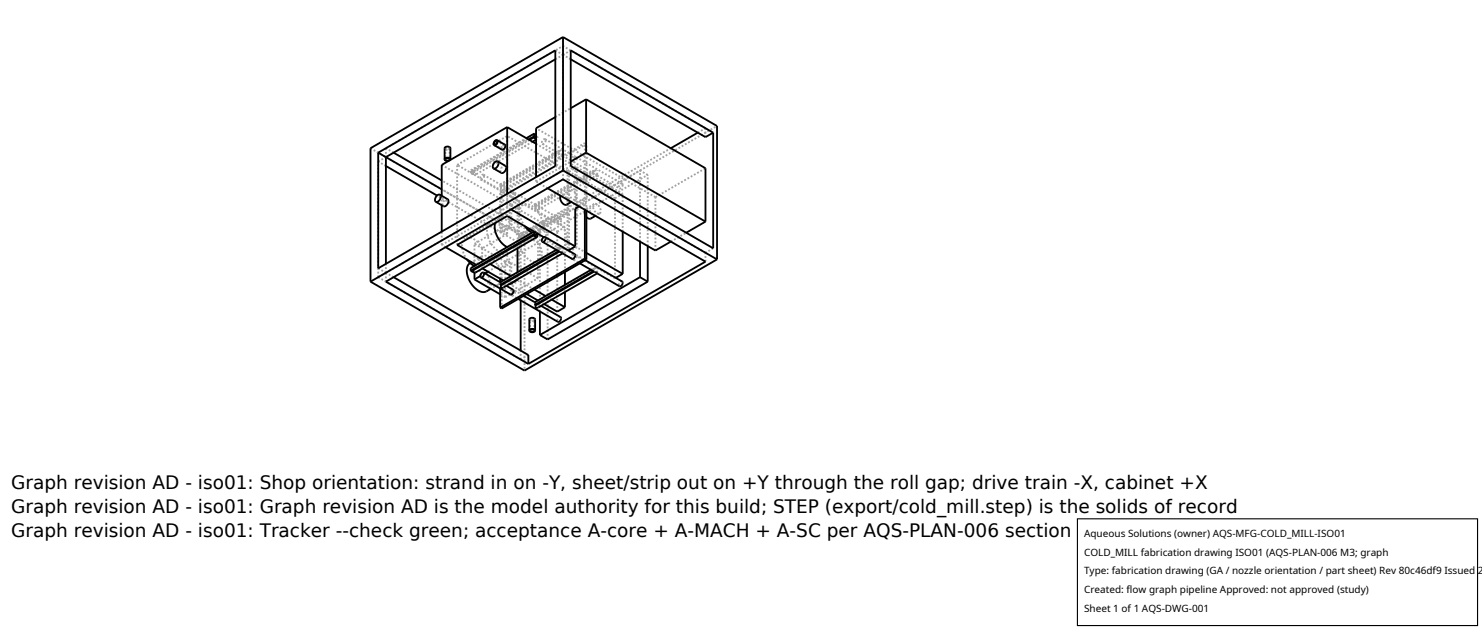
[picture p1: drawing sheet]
<svg xmlns="http://www.w3.org/2000/svg" width="212mm" height="90mm" viewBox="0 0 212 90" stroke-linecap="round" stroke-linejoin="round" font-family="sans-serif">
<g fill="none" stroke="#a0a0a0" stroke-width=".26" stroke-dasharray=".3 .3" stroke-linecap="butt">
<path d="M75.6 20l-8.1 4.7M76.3 19.2l-8.8 5.1M76.3 19.2h.2l.2 .2 .1 .3-.1 .2M76.5 19.3l-.2-.1M76.5 19.3h.1M76.5 19.3v.4M76.6 19.3v-.1M76.6 19.7v-.1M76.6 19.7v-.4M76.7 19.9h-.1M77.9 19.9h-.2l-.2 .2-.1 .3 .1 .2M77.9 19.9l4.2 2.4"/>
<path d="M79.3 8.5l1.1-.7M79.3 7.2l1.1 .6M79.3 16.7l2.2-1.2M80.4 6.6v1.2M80.4 7.8l1.1-.6M81.5 8.5l-1.1-.7M99.7 18.9l1.1-.6M100.8 18.3l-20.4-11.7M100.8 19.6v-1.3M52.9 21.2l22 12.7M54 39.6l20.4 11.7M54 39.6v-16.5"/>
<path d="M54 23.1l1.1-.7M54 39.6l1.1-.7M54 38.3l1.1 .6M55.1 23.7l-1.1-.6M55.1 21.2l25.3-14.6M55.1 38.9v-1.2M55.1 38.9l25.3-14.6M55.1 38.9v1.3M55.1 21.2v1.2M56.2 21.8l-1.1-.6M56.2 39.6l-1.1-.7M63.1 35l9.3-5.4"/>
<path d="M63.1 23.5l9.7 5.7M63.1 35v-1.9M63.1 29.3v-1.3M63.6 21.2l.2-.2h.3M63.6 21.2v1.6M63.6 35.3l-.5-.3M63.9 28.4l-.3 .1-.2 .3-.2 .4 .1 .2M64.1 21l.1 .2M64.2 21.2l-.3 .1-.3-.1M64.2 21.2v1.6M64.3 22.9l-.2 .1M64.3 21.2l-.1 .1-.3 .1-.3-.1-.1-.1"/>
<path d="M65.3 35v-11.5M65.3 23.5l7.1-4.1M66.5 34l-.4 .5-.1 .7 .2 .9 .5 1M67.2 24.3l8-4.6M67.2 24.7v-.4M67.2 24.7l8.3-4.8M67.5 24.7l.2 .2 .2 .1M67.6 24.5l.1-.1M67.6 24.5l-.4-.2M67.6 24.9l-.4-.2M67.6 24.9v-.4M67.6 24.9l.1-.1"/>
<path d="M67.6 38.5l.1-.1M67.6 38.5l-.4-.2M67.6 38.9v-.4M67.6 38.8h.1M67.7 24.4l-.2-.1M67.7 24.4v.4M67.7 24.8l-.2-.1M67.7 38.4l-.2-.1M67.7 38.4v.4M67.7 38.8l-.2-.1M67.8 38l.5 .1 .5-.1M67.8 34.8l4.6-2.7"/>
<path d="M67.8 38.9v-4.1M67.9 25l.1-.2-.1-.3-.2-.2h-.2M67.9 38.9l.1-.1-.1-.3-.2-.2h-.2M68.3 37.7l-.6-.2-.6 .1M68.6 39.4l.7-.4M68.7 25.6l.3-.1 .1-.4M68.7 25.6l4.2 2.5M68.8 38h.1M68.8 36.6l-.4 .4-.1 .6 .1 .9 .4 .8 .6 .7 .5 .5 .7 .3 .5-.2M68.8 36.6l-1.6 1M68.9 35.5v2.5M68.9 35.5l-.6-.8-.6-.5-.6-.3-.6 .1"/>
<path d="M68.9 38.3l-.9-.5M69.1 25h-.2l-.2 .2-.1 .2 .1 .2M69.1 25l2.4 1.4M69.1 25.1v-.1M69.7 38.8l2.7-1.6M70 36.7l-.7-.2-.5 .1M70 37.7l-.9-.5M70 31.9l-.3 .4-.1 .6 .1 .9 .3 .8 .6 .8 .6 .5 .7 .2 .5-.1M70 31.9l-3.5 2.1M70.6 20.6l1.1 .7M70.7 31.8l.4-.5M70.9 20.1l1.1 .6"/>
<path d="M71.1 31.3l.4-.1h.4l.9 .5 .7 1 .4 1.1M71.4 39.8v-1.6M71.4 33.1v-5.7M71.4 27.4l12.1-7M71.4 26.7l.1 .1M71.4 26.3l.1 .2M71.4 26.3l.1 .1M71.4 26.7l8.4-4.8M71.4 26.3l8.4-4.8M71.5 26.5l-.1 .2M71.5 26.8v.4M71.5 26.5v-.1"/>
<path d="M71.5 26.5l.4 .1M71.7 38.3l-.3-.1M71.7 33.3l-.3-.2M71.7 33.3v-5.8M71.7 27.5l12.1-6.9M71.7 27.5l-.3-.1M71.7 21.3l.3-.1 .1-.3M71.9 27.1l-.4 .1M71.9 26.6l.2 .2M71.9 26.6l1.4 .8M72 20.7l-.3 .2v.4M72.1 26.8l-.2 .3"/>
<path d="M72.1 20.6l-.2 .1-.2 .2-.1 .3 .1 .2M72.1 20.9l-.1-.2M72.2 37.4l4.6-2.7M72.2 37.4l-4.4-2.6M72.2 23.7h-.3l-.3 .3-.1 .4 .1 .3M72.4 36v-.1M72.4 36l-3.6 2M72.4 30.9v-11.5M72.4 29.6v-1.9M72.4 37.2v-1.3M72.4 33.4l-.5-.8-.6-.5-.7-.3-.6 .1M72.4 33.4v-1.3"/>
<path d="M72.4 33.4l-3.5 2.1M72.4 35.9l-3.5 2.1M72.8 37.4l-1.4 .8M72.8 37.4l-.4-.2M72.8 32.3l-1.4 .8M72.8 32.3l-.4-.2M72.8 37.4v3.2M72.8 29.2l1.1-.7M72.8 29.2v3.1M72.9 28.1l-.1-.2 .1-.3 .2-.2h.2M73 29.9l-.6-.3M73 37.5v3.2"/>
<path d="M73 29.3v3.2M73 29.3l6.6 3.8M73 29.3l1.1-.6M73 37.5l-1.3 .8M73 32.5l-1.3 .8M73.1 28.2l-.1-.2 .1-.3 .2-.2h.2M73.1 28.2l6.6 3.8M73.3 27.4l.1 .2M73.4 27.6l-.2 .4-.3 .1M73.5 35.3l-.5 .1-.6-.1M73.5 27.5l.1 .2M73.5 27.5l3 1.8"/>
<path d="M73.6 27.7l-.2 .4-.3 .1M73.9 39.9l-.9-.5M73.9 34.7v.8M73.9 38.9v1M73.9 28.5l-8.6-5M73.9 28.5v5.3M73.9 34.7l-.1 .4-.3 .2M73.9 33.9v.7M74.1 34.7l-.2-.1M74.1 34l-.2-.1M74.1 34.7v-.7M74.1 28.7v5.2"/>
<path d="M74.1 33.9l.2-.4 .3-.2M74.1 34.8v5.3M74.4 34.8l-12-6.9M74.6 33.3l.5-.1 .6 .2 .7 .5 .5 .7 .4 .8 .1 .8-.1 .7-.4 .4M74.7 29.2l-.4 .5-.1 .8 .3 .9 .5 .9M74.7 29.2l-3.6 2.1M74.9 33.9v19M74.9 33.9l27.5-15.9M75.5 32.9l-12.4-7.1M75.5 32.9l20.3-11.7M75.5 34.2l-12.4-7.2M75.5 34.2l-1.1 .6"/>
<path d="M75.5 34.2v-1.3M76 33.2l.7 .2M76.1 20.2l-8.2 4.8M76.3 33.2l-8.8 5.1M76.3 33.2l.3 .1M76.4 29.6h.1M76.4 29.2v.2M76.4 29.2l.1 .1M76.4 29.6l8.3-4.9M76.4 29.2l8.3-4.8M76.4 29.4v.2M76.5 29.6v.4"/>
<path d="M76.5 29.4v-.1M76.5 29.4l.4 .1M76.5 33.3l-.2-.1M76.5 33.3l.1-.1M76.5 33.3v.4M76.6 25.9v-.6M76.6 25.9l4.9-2.8M76.6 20.5l5.6 3.3M76.6 33.3l-.3-.2M76.7 33.5l-3.2 1.8M76.8 33.4l.2-.1M76.8 39.7l-3.8-2.2"/>
<path d="M76.8 39.7v-5M76.8 34.7l-3.8-2.2M76.9 29.9l-.4 .1M76.9 29.5l.1 .2M76.9 29.5l3.2 1.8M76.9 37.3l-.4 .1h-.3l-.9-.6-.8-.9-.4-1.1M77 33.3l.3-.3 .2-.4M77 33.3l-.2 .1M77 29.7l-.1 .2M77.1 32.6l14.3-8.3M77.5 20.6l.3-.2 .1-.3M77.5 20.6l2.5 1.4"/>
<path d="M77.5 32.5l3.6-2.1M77.5 32.6l-3.6 2.1M77.5 32.5v.1M77.5 31.8l-3.6 2M77.5 31.8v.1M77.5 31.9l3.6-2.1M77.5 31.8l-.4-1.2-.8-.9-.8-.5-.4-.1-.4 .1M77.5 32.5l-3.6 2.1M77.5 31.9l-3.6 2M77.5 32.5v-.6M77.7 32.6l-3.6 2.1M77.7 32l-3.6 2"/>
<path d="M77.7 32v.6M77.7 32.7l-3.6 2.1M77.7 32.6v.1M77.7 32.6l3.6-2M77.7 31.9l-3.6 2M77.7 31.9v.1M77.7 32l3.6-2.1M77.7 31.9l.2-.4 .2-.3M77.9 20.1v-.2M78.1 31.2l.6-.1 .6 .2 .6 .5 .6 .8 .3 .7 .2 .8-.2 .7-.3 .5M78.1 31.2l-3.5 2.1M78.2 33.2l14.3-8.2"/>
<path d="M78.2 33.2l-1.1-.6M78.2 26.9l-1.6-1M79.3 23.7l1.1 .6M79.5 35.7l.3-.2M79.6 33.1l1.1-.7M79.7 32l.3-.1 .1-.4M79.8 35.9h.1M79.8 35.9v-.4M79.8 35.5h.1M79.8 21.9l.1 .1M79.8 21.9v-.4M79.8 21.5l.1 .1"/>
<path d="M79.9 35.5h.1M79.9 21.6l.1-.1M79.9 35.5l-8.4 4.9M79.9 21.6l-8.4 4.8M79.9 22l-8.4 4.8M80 36l-.1-.1M80 35.5l.3-.1M80 22h-.1M80 21.5l.3-.1M80 35.5l-8.5 4.9M80 21.5l-8.5 4.9M80.1 31.3h-.2l-.2 .2-.1 .3 .1 .2"/>
<path d="M80.1 31.5v-.2M80.2 27.9l-.1 .1M80.3 36.2v-.2M80.3 36v-.6M80.3 22.1v.1M80.3 22.2v-.1M80.3 22.1l-.3-.1M80.3 22.1v-.7M80.3 22.2l1.4 .8M80.3 22.2l-8.4 4.9M80.4 24.3v1.3M80.4 24.3v-16.5"/>
<path d="M80.4 24.3l1.1-.6M80.5 35.3l-.4 .1-.4-.1-.8-.5-.8-1-.4-1.1M80.5 35.3l-3.6 2M80.6 27.9h-.4M80.7 38.8v-6.4M80.7 32.4l-6.6-3.7M80.9 29.2l.2-.2v-.4l-.3-.4-.2-.3M81.1 30.4v5.4M81.1 35.8l-3.4-1.9M81.1 24.4l-8.7-5M81.1 24.4v5.4M81.1 35.8h.1"/>
<path d="M81.1 24.4l1.1-.6M81.3 30.6v5.4M81.3 30.6l-.2-.2M81.3 29.9l-.2-.1M81.3 24.5v5.4M81.3 24.5l1.1-.6M81.3 36l1.1-.7M81.4 27.1l-.1 .4 .1 .5 .4 .4 .4 .1M81.4 27.1l-1.2 .8M81.7 37l-.1-.2 .1-.3 .2-.2h.2M81.7 23l-.1-.2 .1-.3 .2-.2h.2M81.8 27.2l-.4-.1"/>
<path d="M81.9 37.1l-.1-.2 .1-.3 .2-.2h.2M81.9 23.1l-.1-.2 .1-.3 .2-.1 .2-.1M81.9 37.1l.9 .5M81.9 23.1l3 1.7M82.1 22.3l.1 .2M82.2 23.8v5.4M82.2 29.2l1.3-.8M82.2 22.5l-.2 .4-.3 .1M82.2 28.5l.2-.3-.1-.3-.2-.4-.3-.3M82.2 28.5l-.6 .3M82.3 36.4l.1 .2M82.3 22.4l.1 .2"/>
<path d="M82.3 36.4l1.3 .8M82.3 22.4l6.6 3.8M82.4 36.6l-.2 .4-.3 .1M82.4 23.9l6.5 3.8M82.4 29.9v5.4M82.4 29.9l-.2-.1M82.4 29.3l-.2-.1M82.4 23.9v5.4M82.4 22.6l-.2 .4-.3 .1M82.4 29.9l1.4-.8M82.4 29.3l1.4-.8M82.7 29.5l.8-.5"/>
<path d="M83.5 30v-1M83.5 28.4v-8M83.6 29.9l-.1 .2-.1 .2 .4 .7M83.8 36.1l-1.4-.8M83.8 30.1v-1M83.8 28.5v-7.9M83.8 29.1l-.3-.1M83.8 28.5l-.3-.1M83.8 20.6l-.3-.2M84 29.9h-.4M84.4 31.2l.1-.2v-.4l-.2-.4-.3-.3M84.4 38.5l.3-.2"/>
<path d="M84.7 38.7l.2 .1M84.7 38.7v-.4M84.7 38.3l.2 .1M84.7 24.7l.2 .1M84.7 24.7v-.3M84.7 24.4h.2M84.9 38.4l-8.4 4.8M84.9 24.4l-8.4 4.9M84.9 24.8l-8.4 4.8M84.9 29.1l-.2 .4 .1 .5 .4 .4 .4 .1M84.9 29.1l-1.3 .8M84.9 38.4l.4-.1"/>
<path d="M84.9 24.4l.4-.1M85.3 29.2l-.4-.1M85.3 39v-.1M85.3 38.9v-.6M85.3 24.9v.2M85.3 25.1v-.2M85.3 24.9l-.4-.1M85.3 24.9v-.6M85.3 25.1l3.2 1.8M85.3 25.1l-8.4 4.8M85.6 30.5l.2-.3v-.3l-.2-.4-.3-.3M85.6 30.5l-.6 .3"/>
<path d="M87.8 39.7v-11.4M87.8 28.3l1.1-.6M87.8 39.7h.2M87.8 39.7l-6.5-3.7M87.8 28.3l-6.5-3.8M88.5 26.9l.3-.1 .1-.4M88.9 26.2h-.2l-.2 .3-.1 .2 .1 .2M88.9 33.1v-5.4M88.9 26.4v-.2M91.4 34.5v-10.2M92.5 35.1v-10.1M92.5 25l-1.1-.7"/>
<path d="M93.6 35.8v-7.6M93.6 28.2l7.2-4.2M93.6 28.2l-17-9.9M95.8 34.5l2.2-1.3M100.8 37.4v-1.3M100.8 36.1l-20.4-11.8M101.9 35.5l-1.1 .6M69.5 41.6l.2-.2 .2-.5 .1-.6-.2-.6-.6-1.2-.9-.8M71.1 40.6l.3-.2 .2-.4v-.7l-.1-.5-.6-1.3-.9-.8M71.1 40.6l-1 .6M71.4 41.2v-.9M71.4 40.3l.1 .1"/>
<path d="M71.5 40.5v-.1M71.5 40.5l.4 .1M71.7 44.1v-5.8M71.9 40.6l.2 .2M71.9 40.6l.4 .2M72.1 40.8l-.2 .2M72.2 42.4l-.8-.4M72.2 42.4l4.6-2.7M72.2 42.4v-5M72.8 40.6l-.9-.6M72.9 42l-.1-.1 .1-.3 .2-.2h.2M73 40.7l1.1-.6"/>
<path d="M73.1 42.2l-.1-.2 .1-.3 .2-.2h.2M73.1 42.2l.9 .5M73.5 41.5l.1 .2M73.5 41.5l1.3 .7M73.6 41.7l-.2 .4-.3 .1M74.4 51.3v-1.2M74.4 42.9v-8.1M75.2 42l-2.2-1.3M75.5 50.7l-1.1 .6M75.6 45.6l.1 .2 .3 .1 .3-.1 .1-.2M75.7 45.6l.3 .2 .3-.2M75.7 47.2v-1.6"/>
<path d="M76.2 45.5l-.3-.1-.2 .2M76.3 45.6l-.1-.1M76.3 47.2v-1.6M76.3 41.4l-2.2-1.3M76.4 43.2h.1M76.5 43.4v-.2M76.5 43.4h.4M76.9 43.4l.1 .3M76.9 43.4l.4 .3M77 43.7l-.1 .2M77.1 44.5v-11.9M77.7 43.4l-.9-.5"/>
<path d="M78.2 48.5v-15.3M78.8 42.8l-.9-.5M79.6 44.5v-11.4M80.1 45.3h-.2l-.2 .2-.1 .2 .1 .3M80.7 41.7v-1M88.9 40.2h-.2l-.2 .2-.1 .3 .1 .2"/>
</g>
<g fill="none" stroke="#000" stroke-width=".26">
<path d="M72.4 18.2v9.5M72.4 18.2l4.2 2.3M72.4 18.2l-9.3 5.3v4.5M76.3 19.6l.3 .3M76.3 19.6l-.7 .4M76.3 19.6l.3 .1M76.3 19.1l.3 .1M76.3 19.1l-1.1 .6M76.3 19.1v.4M76.3 19.5l-.8 .4M76.3 19.5l.3 .1M76.6 19.9l-.5 .3"/>
<path d="M79.3 8.5l-24.2 13.9v15.3M79.3 16.7l-2.7 1.6v7M80.4 5.3l-27.5 15.9v19M80.4 5.3l22 12.7v19M80.4 5.3v19M81.5 8.5l19.3 11.1 1.1-.7M81.5 7.2l20.4 11.7v16.6l-20.4-11.8zM83.7 14.2l17.1 9.8v7.6M83.7 14.2v7.6M83.7 14.2l-2.2 1.3M99.7 18.9l-3.9 2.3M54 21.8l25.3-14.6v16.5l-25.3 14.6z"/>
<path d="M54 21.8l9.1 5.2M55.1 23.7l7.3 4.2M56.2 21.8l6.9 4M56.2 39.6l19.3 11.1v1.3M62.8 27.8l1.2 .7 .1 .3-.2 .3-.2 .3-.3 .1-1.2-.7M62.8 27.8l.2 .2-.2 .5-.3 .3h-.3M62.8 27.8h-.3l-.2 .3-.2 .4 .1 .3M63.1 29.3v3.8M63.5 22.8l.1-.2 .3-.1 .3 .1 .1 .2M63.5 22.8l.2 .2h.4M63.5 22.8v-1.7l.4-.2 .3 .1 .1 .1v1.7M63.6 35.3l4.4 2.5"/>
<path d="M63.7 22.7l.3-.1 .2 .2-.1 .1h-.3l-.2-.1zM64.3 22.8v.1M66.7 37.1l.5 .5 .6 .4M67.1 37.6l-.4 .5v.7l.2 1 .6 .9 .6 .7 .7 .3h.6l.7-.5M67.2 37.6h-.1M67.2 38.7l.4 .1M67.8 39.9l3.6 2.1M67.8 38.9v1M68.6 39.4l-.8 .5M68.7 39.6l4.2 2.4h.2l.2-.3v-.3l-1-.6M68.9 38.3l3 1.7M69.1 38.9v.2v.3l-.2 .2h-.2"/>
<path d="M69.1 38.9h-.2l-.2 .2-.1 .3 .1 .2M69.1 38.9l2.3 1.4M69.7 38.8l-.4 .2M70 37.7l3 1.7M70.7 20.2l.2-.1 .1 .2-.1 .2-.2 .2-.1-.2zM70.7 31.8v.9l.3 1.1 .6 .9 .8 .6M71 20l1.1 .7v.4l-.4 .3-1.1-.7M71 20l.1 .2-.1 .3-.2 .2h-.2M71 20h-.2l-.2 .3-.1 .2 .1 .2M71.1 23l1.1 .7 .1 .3-.1 .3-.3 .3-.2 .1-1.2-.6M71.1 23l.1 .3-.1 .4-.3 .3-.3 .1M71.1 23l-.3 .1-.3 .3-.1 .4 .1 .3"/>
<path d="M71.4 39.8v.5M73 29.9l9.2 5.3M73.9 39.9v.1M73.9 40l-1.1 .6M73.9 35.5v3.4M75 32.3l.5 .6 .5 .3M76.3 33.6l-8.8 5.1 .2 .2h.2l8.8-5.1M76.3 33.6l.2 .2h.2M76.3 33.1l-3.9-2.2-7.1 4.1 3.8 2.2M76.3 33.6l.2 .1 .1-.1M76.3 33v.4M76.3 33l.3 .2v.4"/>
<path d="M76.3 33l-9.1 5.3v.4M76.3 33.4l-9.1 5.3M76.3 33.4l.3 .2M76.6 33.3l.2 .3-.1 .2M76.6 33.3l1.1 .6M76.8 33.4h-.1M76.8 33.4l-.1 .1M77.5 34.5l2.5 1.5h.3v.2M77.9 33.8l4.2 2.5 .1 .2-.2 .4-.3 .1-1.4-.8M77.9 33.8v.2v.3l-.2 .2h-.2M77.9 33.8l-.2 .1-.2 .2-.1 .3 .1 .1M78.2 26.9l15.4 8.9 2.2-1.3"/>
<path d="M79.5 35.7l-8.1 4.6M79.8 35.9l-8.4 4.8M79.9 35.9l-8.4 4.8M80.1 28l-.1 .3 .1 .3 .4 .6h.4l.7-.4M80.3 36.2l-8.4 4.8-.4 .1v-.4M80.4 24.3l-27.5 15.9M80.4 24.3l22 12.7M80.7 38.8v1.9M82.2 35.2l-1 .6M82.7 29.5l-.5 .3v5.4M82.8 37.6l2.1 1.2 .4 .1v.1M83.5 36.9l-12.1 7"/>
<path d="M83.5 30v6.9M83.5 36.9l.3 .2M83.6 37.2l5.3 3v.4l-.2 .2-.2 .1-3.2-1.9M83.7 21.8l17.1 9.8M83.7 21.8l-2.2 1.3M83.8 36.1l5.1 3M83.8 37.1l-12.1 7-.3-.2M83.8 30.1v7M84.4 38.5l-8 4.7M84.7 38.7l-8.3 4.8M84.9 38.8l-8.4 4.8M85 30.8l-.7 .4-.5-.2"/>
<path d="M85.3 39l-8.4 4.9-.4 .1v-.4M88.9 39.1l-.9 .6M88.9 33.1v6M91.4 39.6l1.1 .6M91.4 39.6l-14.3 8.2M91.4 34.5v5.1M92.5 35.1v5.1M100.8 31.6l-2.8 1.6M102.4 37l-27.5 15.9-22-12.7M55.1 40.2l25.3-14.6 20.4 11.8-25.3 14.6zM71.4 40.3v.4M71.4 41.2v2.7"/>
<path d="M71.4 40.7h.1M74 42.7l5.7 3.3 .3-.2 .1-.3v-.2l-2.8-1.6M74.4 42.9v7.2M74.8 42.2l1.6 1M75.2 42l1.6 .9M75.6 47.2v-1.6l.4-.2h.3l.1 .2v1.6M75.6 47.2l.1-.2h.3h.3l.1 .2M75.6 47.2l.1 .2h.3h.3l.1-.2M75.8 47.1l.3-.1 .2 .2-.1 .2h-.3l-.2-.1zM76.3 41.4l1.6 .9M76.4 43.2v.3M76.4 43.5l.1 .1"/>
<path d="M77.1 44.5v3.3M77.7 43.4l1.9 1.1 1.1-.6M78.8 42.8l1.9 1.1M80.7 41.7v2.2M92.5 40.2l-14.3 8.3-1.1-.7"/>
</g>
<path d="M153.9 74.1h57.1v15.2h-57.1z" fill="#fff" stroke="#000" stroke-width=".16"/>
<g font-size="2.6">
<text x="1.6" y="69.8">Graph revision AD - iso01: Shop orientation: strand in on -Y, sheet/strip out on +Y through the roll gap; drive train -X, cabinet +X</text>
<text x="1.6" y="73.3">Graph revision AD - iso01: Graph revision AD is the model authority for this build; STEP (export/cold_mill.step) is the solids of record</text>
<text x="1.6" y="76.7">Graph revision AD - iso01: Tracker --check green; acceptance A-core + A-MACH + A-SC per AQS-PLAN-006 section 5 (route F-MACH)</text>
</g>
<g font-size="1.4">
<text x="154.8" y="76.6">Aqueous Solutions (owner) AQS-MFG-COLD_MILL-ISO01</text>
<text x="154.8" y="79.3">COLD_MILL fabrication drawing ISO01 (AQS-PLAN-006 M3; graph</text>
<text x="154.8" y="82">Type: fabrication drawing (GA / nozzle orientation / part sheet) Rev 80c46df9 Issued 2</text>
<text x="154.8" y="84.7">Created: flow graph pipeline Approved: not approved (study)</text>
<text x="154.8" y="87.4">Sheet 1 of 1 AQS-DWG-001</text>
</g>
</svg>
